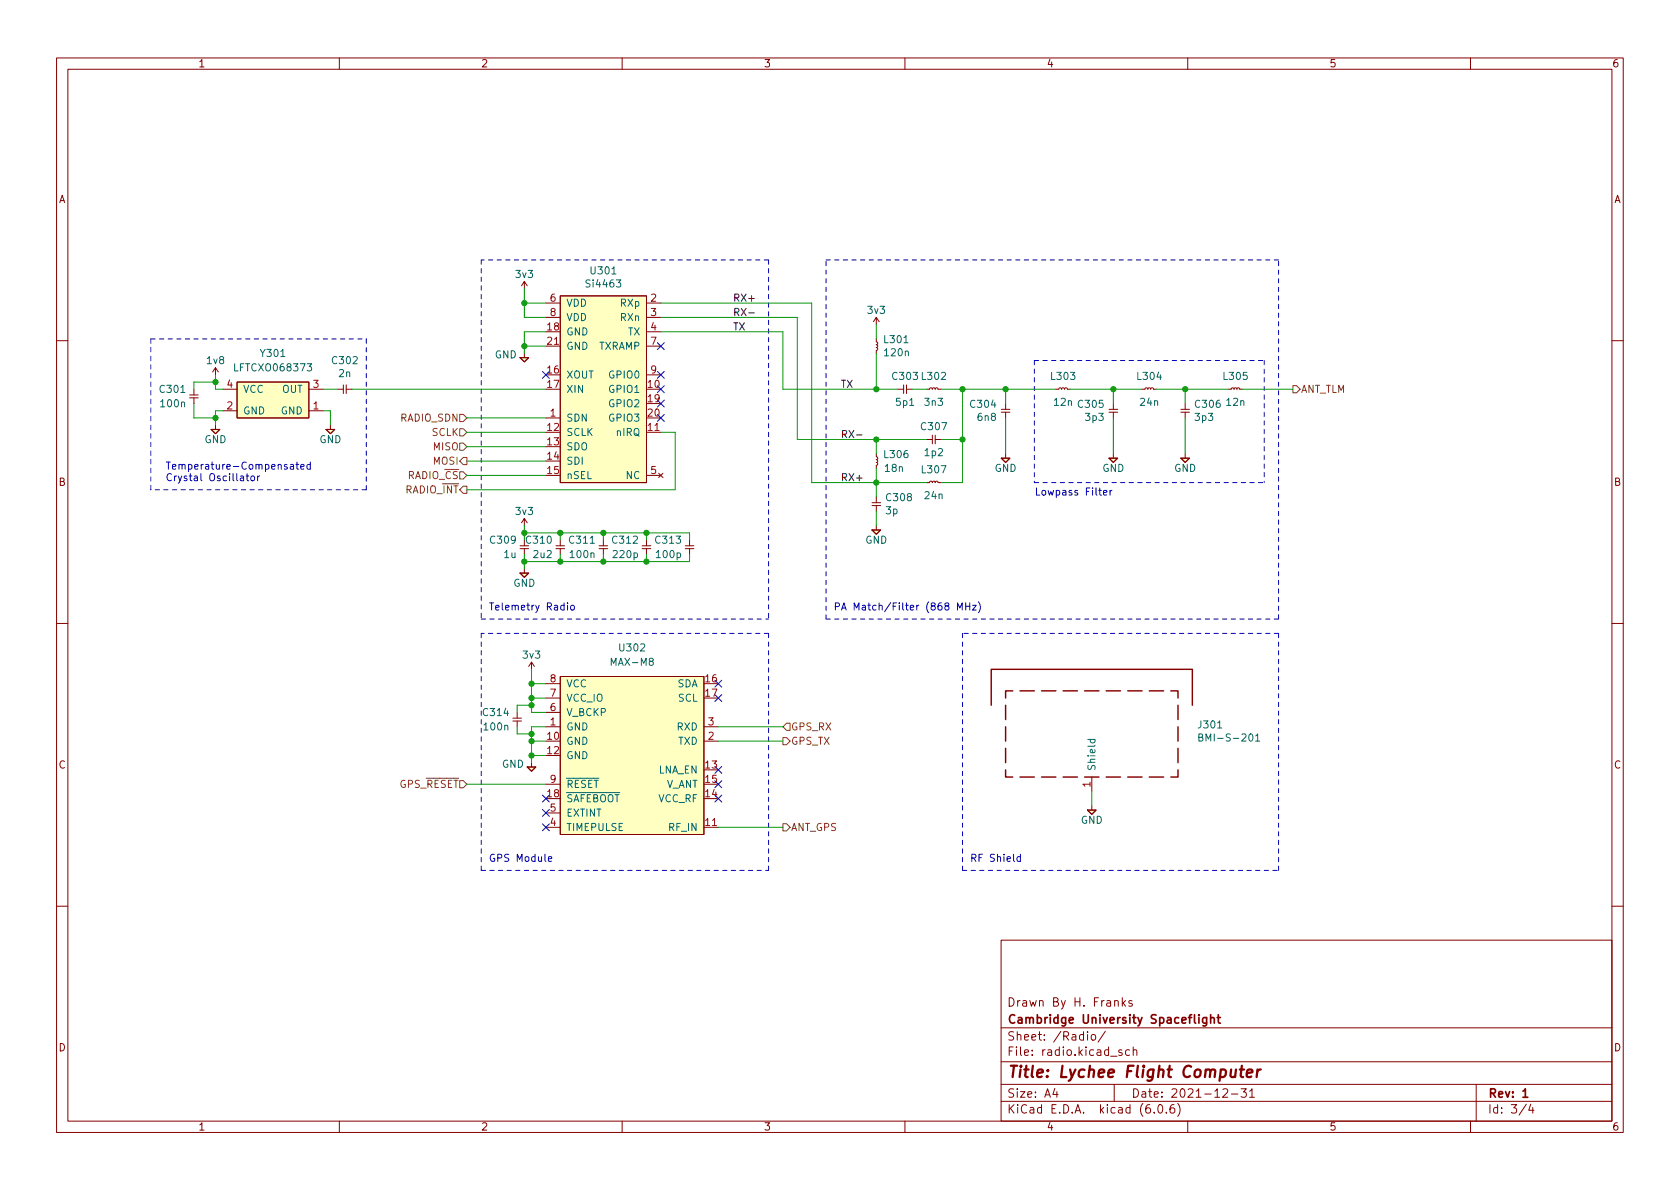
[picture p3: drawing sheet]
<svg xmlns="http://www.w3.org/2000/svg" width="297mm" height="210mm" viewBox="0 0 297 210" stroke-linecap="round" stroke-linejoin="round" font-family="sans-serif">
<g fill="none" stroke="#840000" stroke-width=".18">
<path d="M10 10.2h277v190.1h-277zM12 12.2h273v186.1h-273zM60 10.2v2M110 10.2v2M160 10.2v2M210 10.2v2M260 10.2v2M92.2 50.5l.5-.7v1.2M92.7 49.8l.5 .7M96.5 53.6h2.6M96.5 56.1h2.6M99.1 52.3h15.2v33h-15.2z"/>
<path d="M114.3 53.6h2.5M114.3 56.1h2.5M114.3 58.7h2.5M154.4 56.9l.5-.8v1.3M154.9 59.9v.5l.3 .3-.3 .3 .3 .1-.1 .3-.2 .1 .3 .2-.3 .3v.5M154.9 56.1l.5 .8M10 60.2h2M33.5 69.8h1.6M33.5 70.4h1.6M34.3 68.8v1M34.3 70.4v1M37.3 75.9h1.6l-.8 .8z"/>
<path d="M37.6 65.8l.5-.8v1.3M38.1 65l.5 .8M38.1 75.2v.7M39.4 68.8h2.5M39.4 72.6h2.5M41.9 67.6h12.7v6.3h-12.7zM54.6 68.8h2.5M54.6 72.6h2.5M57.7 75.9h1.5l-.8 .8zM58.4 75.2v.7M59.7 68.8h1M60.7 68.1v1.5"/>
<path d="M61.2 68.8h1M61.2 68.1v1.5M91.9 63.2h1.6l-.8 .8zM92.7 62.5v.7M96.5 73.9h2.6M96.5 61.2h2.6M114.3 76.4h2.5M114.3 61.2h2.5M114.3 66.3h2.5M158.7 68.8h1.1M159.8 68.1v1.5M160.3 68.1v1.5"/>
<path d="M160.3 68.8h1M163.8 68.8h.5l.3-.2 .2 .2 .2-.2h.2l.2 .2 .2-.2 .3 .2h.5M163.8 77.7h1M164.8 77v1.5M165.4 77v1.5M165.4 77.7h1M177 72.4h1.6M177 72.9h1.6M177.8 71.4v1M177.8 72.9v1M186.7 68.8h.5l.3-.2 .2 .2 .2-.2h.2l.1 .2 .3-.2 .2 .2h.5M196.1 72.4h1.5"/>
<path d="M196.1 72.9h1.5M196.8 71.4v1M196.8 72.9v1M201.9 68.8h.5l.3-.2 .2 .2 .2-.2h.2l.2 .2 .2-.2 .3 .2h.5M208.8 72.4h1.5M208.8 72.9h1.5M209.5 71.4v1M209.5 72.9v1M217.2 68.8h.5l.2-.2 .3 .2 .2-.2h.2l.1 .2 .2-.2 .3 .2h.5M285 60.2h2M91.9 96.5h1.6M91.9 97h1.6"/>
<path d="M92.2 92.5l.5-.8v1.3M92.7 91.7l.5 .8M92.7 97v1M98.3 96.5h1.5M98.3 97h1.5M99.1 95.5v1M99.1 97v1M105.9 96.5h1.5M105.9 97h1.5M106.7 95.5v1M106.7 97v1M113.5 96.5h1.6"/>
<path d="M113.5 97h1.6M114.3 95.5v1M114.3 97v1M114.3 84.1h2.5M116.5 83.7l.7 .7M117.2 83.7l-.7 .7M121.2 96.5h1.5M121.2 97h1.5M121.9 95.5v1M121.9 97v1M154.2 93.7h1.5l-.8 .8zM154.2 88.9h1.5"/>
<path d="M154.2 89.4h1.5M154.9 80.3v.5l.3 .2-.3 .3 .3 .1-.1 .3-.2 .1 .3 .2-.3 .3v.5M154.9 87.9v1M154.9 89.4v1M154.9 93v.7M163.8 85.3h.5l.3-.2 .2 .2 .2-.2h.2l.2 .2 .2-.2 .3 .2h.5M177 81h1.6l-.8 .8zM177.8 80.3v.7M196.1 81h1.5l-.8 .8zM196.8 80.3v.7M208.8 81h1.5l-.8 .8zM209.5 80.3v.7"/>
<path d="M10 110.2h2M91.9 101.3h1.6l-.8 .8zM92.7 100.6v.7M93.5 117.9l.5-.8v1.3M94 117.1l.5 .8M99.1 119.6h25.4v28h-25.4zM285 110.2h2M90.7 127.5h1.5M90.7 127h1.5M91.4 126v1M91.4 127.5v1M93.2 135.6h1.5l-.7 .8z"/>
<path d="M94 134.9v.7M96.5 128.5h2.6M96.5 126h2.6M96.5 123.4h2.6M96.5 120.9h2.6M96.5 138.7h2.6M124.5 128.5h2.5M124.5 131.1h2.5M193 137.4v2.5M96.5 146.3h2.6M96.5 143.8h2.6M124.5 146.3h2.5"/>
<path d="M192.3 143.3h1.5l-.8 .7zM193 142.5v.8M10 160.2h2M177 166.3h108v32h-108zM197.1 177.1l.2-.2 .3 .1 .1 .9M198.4 176.4v1.5M198.6 177.4l.4 .5M199 176.9l-.6 .6M200.1 177l-.3-.1-.2 .2v.3l.5 .1v.4h-.5M285 160.2h2M60 198.3v2M110 198.3v2"/>
<path d="M160 198.3v2M177 194.8h108M177 191.8h108M177 187.8h108M177 181.8h108M186.5 192.5l-.4 1h1M186.9 193v1M192.3 182.4v.2M192.3 182.9v1M193 183.1l.2-.2 .4 .2 .1 .5-.1 .3h-.4l-.2-.1zM195.4 182.4l-1.3 1.9M197 191.8v3"/>
<path d="M198.4 185.7l-.4-.1-.2 .2 .1 .3 .5 .1v.4h-.6M199.7 185.7l-.4-.1-.3 .3v.4l.1 .3h.6M200.4 185.8l.2-.2 .3 .1 .1 .9M200.4 185.1v1.5M204.1 196.7v.1M204.9 195.4l.2-.1a.81 .81 0 0 1 .6 .7 .81 .81 0 0 1-.3 .8h-.2a.81 .81 0 0 1-.6-.6 .81 .81 0 0 1 .3-.8zM206.2 196.7v.1M207.6 195.3a.59 .59 0 0 0-.7 .7v.5l.1 .3h.4l.2-.1 .1-.5-.1-.2-.5-.1-.2 .3M208.2 195.1a1.72 1.72 0 0 1 0 2.3M210 198.3v2M216.2 192.7l.6-.2 .2 .2 .1 .3-1 1h1M217.7 193.5h1.2"/>
<path d="M219.4 192.5h1l-.5 .6 .4 .1v.7l-.2 .1h-.5l-.2-.1M220.9 193l.5-.5v1.5M220.9 194h.9M260 198.3v2M261 191.8v6.5M269.9 195.3l-1.3 1.9M270.6 195.3l-.3 1h.9M271 195.8v1"/>
</g>
<path d="M213.3 179.9v1.2l-.2 .3h-.4M214.1 179.4v1.5M215.2 179.9h.6M215.4 179.4v1.3l.4 .2M213.3 180l-.4-.1-.3 .3v.4l.2 .3h.5M214.1 180.1l.2-.2 .3 .1 .1 .9M269.3 193l.4-.5v1.5M269.3 194h.8" fill="none" stroke="#840000" stroke-width=".3"/>
<path d="M219.2 189.1h.8M219.6 188.5l-.2 1.7v.2l.4 .1M220.5 189.8l.9-.2v-.4l-.6-.1-.3 .3v1l.2 .1 .5-.1M222.3 189.1l-.1 1.4M222.9 189.1l-.4 .1-.2 .3" fill="none" stroke="#840000" stroke-width=".4"/>
<g fill="#ffffc2" stroke="#ffffc2" stroke-width=".18">
<path d="M177 81h1.6l-.8 .8z"/>
<path d="M99.1 119.6h25.4v28h-25.4z"/>
<path d="M91.9 63.2h1.6l-.8 .8z"/>
<path d="M208.8 81h1.5l-.8 .8z"/>
<path d="M154.2 93.7h1.5l-.8 .8z"/>
<path d="M196.1 81h1.5l-.8 .8z"/>
<path d="M93.2 135.6h1.5l-.7 .8z"/>
<path d="M41.9 67.6h12.7v6.3h-12.7z"/>
<path d="M57.7 75.9h1.5l-.8 .8z"/>
<path d="M37.3 75.9h1.6l-.8 .8z"/>
<path d="M192.3 143.3h1.5l-.8 .7z"/>
<path d="M99.1 52.3h15.2v33h-15.2z"/>
<path d="M91.9 101.3h1.6l-.8 .8z"/>
</g>
<g fill="none" stroke="#840000" stroke-width=".25">
<path d="M175.3 124.7v-6.3h35.5v6.3M177.8 136.1v1.3h1.3M177.8 124.7v2.5M177.8 128.5v2.6M177.8 132.3v2.6M179.1 122.2h-1.3v1.2M180.3 122.2h2.6M180.3 137.4h2.6M184.1 122.2h2.6M184.1 137.4h2.6M188 122.2h2.5M188 137.4h2.5"/>
<path d="M191.8 122.2h2.5M191.8 137.4h2.5M195.6 122.2h2.5M195.6 137.4h2.5M199.4 122.2h2.5M199.4 137.4h2.5M203.2 122.2h2.5M203.2 137.4h2.5M207 122.2h1.3v1.2M208.3 136.1v1.3h-1.3M208.3 124.7v2.5M208.3 128.5v2.6"/>
<path d="M208.3 132.3v2.6"/>
</g>
<path d="M192.3 130.8h1.3M192.8 130.8v.3l.2 .3 .6-.2v-.4M212 130.4l.5-.1 .1-.2v-.2l-.6-.1v1.2h.4l.2-.1 .1-.3-.3-.2M222 130.1l.4-.3v1.2M222 131h.7" fill="none" stroke="#006464" stroke-width=".18"/>
<path d="M81.3 75.8h.6l.6 .6-.6 .7h-.6zM81.3 78.4h.6l.6 .6-.6 .6h-.6zM81.3 73.3h.6l.6 .6-.6 .6h-.6zM228.6 68.2h.6l.7 .6-.7 .7h-.6zM81.3 83.4h.6l.6 .7-.6 .6h-.6zM81.9 80.9h.6v1.3h-.6l-.6-.7zM81.9 86h.6v1.2h-.6l-.6-.6zM138.4 130.4h.7l.6 .7-.6 .6h-.7zM139.1 127.9h.6v1.3h-.6l-.7-.7zM138.4 145.7h.7l.6 .6-.6 .6h-.7z" fill="none" stroke="#725600" stroke-width=".18"/>
<path d="M132.4 55.3h1M151.4 76.9h1" fill="none" stroke="#0f0f0f" stroke-width=".18"/>
<g fill="none" stroke="#0000c2" stroke-width=".18">
<path d="M43.5 84.2h.5M43.7 83.7v1.1l.3 .2M44.5 84.2h.3l.2 .2v.4l-.2 .2h-.3l-.2-.2zM45.6 84.2v.8M45.9 84.2l-.3 .2M51.4 82.2h.4l.1 .8M51.9 82.4l-.4 .1-.2 .2 .2 .3 .4-.1M52.3 82.1h.5M52.5 81.7v1.1l.3 .2M53.2 82.5l.6-.1-.1-.2-.3-.1-.2 .2v.6h.5M54.9 82.2l-.4-.1-.2 .3 .1 .5h.5M54.9 81.7v1.3"/>
<path d="M195.1 87.1l.6-.1v-.2l-.4-.1-.2 .2 .1 .6h.5M196.3 86.7v.9M196.6 86.7l-.3 .3M100.3 106.6v.1M100.3 107v.9M101 107.1l.3-.1 .3 .3v.3l-.3 .3-.3-.1-.1-.2zM169.3 107.9v-1.3l.4 .9 .4-.9v1.3M170.7 106.6v1.3M170.7 107.2h.8M171.5 106.6v1.3M171.9 107h.7l-.7 .9h.7M173 106.4a1.46 1.46 0 0 1 0 2"/>
<path d="M97 151.9l.6-.1-.1-.3h-.4l-.1 .2v.6h.5M180.4 151.5h-.3l-.3 .2 .1 .6h.5M180.4 151.1v1.2"/>
</g>
<g fill="none" stroke="#0000c2" stroke-width=".18" stroke-dasharray=".8 .8">
<path d="M26.7 59.9h38.1M64.8 59.9v26.7M85.1 46v63.5M135.9 46h-50.8M135.9 46v63.5M146 46h80.1M182.9 63.7h40.6M182.9 63.7v21.6M223.5 63.7v21.6M26.7 86.6v-26.7M64.8 86.6h-38.1M182.9 85.3h40.6"/>
<path d="M85.1 109.5h50.8M85.1 112v41.9M135.9 112v41.9M135.9 112h-50.8M146 109.5v-63.5M146 109.5h80.1M170.2 112v41.9M226.1 112h-55.9M226.1 109.5v-63.5M85.1 153.9h50.8M170.2 153.9h55.9M226.1 153.9v-41.9"/>
</g>
<g fill="none" stroke="#009600" stroke-width=".18">
<path d="M92.7 51v5.1h3.8M92.7 53.6h3.8M96.5 58.7h-3.8v3.8M116.8 53.6h26.7v31.7h20.3M116.8 56.1h24.2v21.6h22.8M116.8 58.7h21.6v10.1h20.3M154.9 57.4v2.5M34.3 71.4v2.5h3.8M38.1 66.3v2.5h1.3M38.1 67.6h-3.8v1.2M39.4 72.6h-1.3v2.6M57.1 68.8h2.6"/>
<path d="M57.1 72.6h1.3v2.6M62.2 68.8h34.3M82.5 73.9h14M82.5 79h14M82.5 76.4h14M92.7 61.2h3.8M116.8 76.4h2.6v10.2h-36.9M154.9 62.5v6.3M154.9 77.7v2.6M161.3 68.8h2.5M166.4 68.8h20.3M166.4 77.7h3.8"/>
<path d="M170.2 68.8v16.5h-3.8M177.8 68.8v2.6M177.8 73.9v6.4M189.2 68.8h12.7M196.8 68.8v2.6M196.8 73.9v6.4M204.5 68.8h12.7M209.5 68.8v2.6M209.5 73.9v6.4M219.7 68.8h8.9M82.5 84.1h14M82.5 81.5h14"/>
<path d="M92.7 93v1.2h29.2v1.3M92.7 98v2.6M99.1 94.2v1.3M99.1 98v1.3M106.7 94.2v1.3M106.7 98v1.3M114.3 94.2v1.3M114.3 98v1.3M121.9 98v1.3h-29.2M154.9 82.8v5.1M154.9 90.4v2.6M94 118.4v7.6h2.5"/>
<path d="M82.5 138.7h14M91.4 128.5v1.3h2.6M94 124.7h-2.6v1.3M94 123.4h2.5M94 120.9h2.5M94 131.1h2.5M94 133.6h2.5M96.5 128.5h-2.5v6.4M127 128.5h11.4M127 131.1h11.4M193 139.9v2.6M127 146.3h11.4"/>
</g>
<g fill="none" stroke="#000084" stroke-width=".18">
<path d="M95.9 65.7l1.2 1.2M97.1 65.7l-1.2 1.2M116.2 68.2l1.2 1.2M116.2 60.6l1.2 1.2M116.2 65.7l1.2 1.2M116.2 70.8l1.2 1.2M116.2 73.3l1.2 1.2M117.4 68.2l-1.2 1.2M117.4 60.6l-1.2 1.2M117.4 65.7l-1.2 1.2M117.4 70.8l-1.2 1.2M117.4 73.3l-1.2 1.2"/>
<path d="M126.4 135.5l1.2 1.2M126.4 120.3l1.2 1.2M126.4 138.1l1.2 1.2M126.4 122.8l1.2 1.2M127.6 135.5l-1.2 1.2M127.6 120.3l-1.2 1.2M127.6 138.1l-1.2 1.2M127.6 122.8l-1.2 1.2M95.9 143.1l1.2 1.3M95.9 140.6l1.2 1.2M95.9 145.7l1.2 1.2M97.1 143.1l-1.2 1.3"/>
<path d="M97.1 140.6l-1.2 1.2M97.1 145.7l-1.2 1.2M126.4 140.6l1.2 1.2M127.6 140.6l-1.2 1.2"/>
</g>
<g fill="#009600" stroke="#009600" stroke-width=".18">
<circle cx="94" cy="131.1" r=".46"/>
<circle cx="94" cy="129.8" r=".46"/>
<circle cx="94" cy="133.6" r=".46"/>
<circle cx="154.9" cy="85.3" r=".46"/>
<circle cx="154.9" cy="77.7" r=".46"/>
<circle cx="114.3" cy="94.2" r=".46"/>
<circle cx="92.7" cy="53.6" r=".46"/>
<circle cx="106.7" cy="99.3" r=".46"/>
<circle cx="106.7" cy="94.2" r=".46"/>
<circle cx="92.7" cy="99.3" r=".46"/>
<circle cx="94" cy="124.7" r=".46"/>
<circle cx="99.1" cy="99.3" r=".46"/>
<circle cx="114.3" cy="99.3" r=".46"/>
<circle cx="94" cy="123.4" r=".46"/>
<circle cx="94" cy="120.9" r=".46"/>
<circle cx="177.8" cy="68.8" r=".46"/>
<circle cx="170.2" cy="68.8" r=".46"/>
<circle cx="170.2" cy="77.7" r=".46"/>
<circle cx="154.9" cy="68.8" r=".46"/>
<circle cx="99.1" cy="94.2" r=".46"/>
<circle cx="92.7" cy="94.2" r=".46"/>
<circle cx="38.1" cy="67.6" r=".46"/>
<circle cx="92.7" cy="61.2" r=".46"/>
<circle cx="38.1" cy="73.9" r=".46"/>
<circle cx="209.5" cy="68.8" r=".46"/>
<circle cx="196.8" cy="68.8" r=".46"/>
</g>
<text font-size="2.8" fill="#840000" x="178" y="190.6">Title: Lychee Flight Computer</text>
<g font-size="2.1" fill="#840000">
<text x="178" y="178">Drawn By H. Franks</text>
<text x="178" y="184">Sheet: /Radio/</text>
<text x="178" y="181">Cambridge University Spaceflight</text>
<text x="178" y="186.7">File: radio.kicad_sch</text>
<text x="178" y="196.9">KiCad E.D.A. kicad (6.0.6)</text>
<text x="178" y="194.1">Size: A4</text>
<text x="200" y="194.1">Date: 2021-12-31</text>
<text x="263" y="194.1">Rev: 1</text>
<text x="263" y="196.9">Id: 3/4</text>
</g>
<g font-size="1.8" fill="#840000">
<text x="35" y="11.9">1</text>
<text x="85" y="11.9">2</text>
<text x="135" y="11.9">3</text>
<text x="185" y="11.9">4</text>
<text x="235" y="11.9">5</text>
<text x="285" y="11.9">6</text>
<text x="10.3" y="35.9">A</text>
<text x="285.3" y="35.9">A</text>
<text x="10.3" y="85.9">B</text>
<text x="285.3" y="85.9">B</text>
<text x="10.3" y="135.9">C</text>
<text x="285.3" y="135.9">C</text>
<text x="10.3" y="185.9">D</text>
<text x="285.3" y="185.9">D</text>
<text x="35" y="199.9">1</text>
<text x="85" y="199.9">2</text>
<text x="135" y="199.9">3</text>
<text x="185" y="199.9">4</text>
<text x="235" y="199.9">5</text>
<text x="285" y="199.9">6</text>
</g>
<g font-size="1.8" fill="#006464">
<text x="91.2" y="49.1">3v3</text>
<text x="103.9" y="50.8">Si4463</text>
<text x="104.6" y="48.5">U301</text>
<text x="100.1" y="59.3">GND</text>
<text x="100.1" y="54.2">VDD</text>
<text x="100.1" y="56.8">VDD</text>
<text x="109.7" y="54.2">RXp</text>
<text x="109.7" y="56.8">RXn</text>
<text x="111" y="59.3">TX</text>
<text x="153.5" y="55.5">3v3</text>
<text x="36.6" y="64.4">1v8</text>
<text x="41.8" y="65.7">LFTCXO068373</text>
<text x="46.2" y="63.1">Y301</text>
<text x="58.8" y="64.4">C302</text>
<text x="87.5" y="63.4">GND</text>
<text x="100.1" y="61.8">GND</text>
<text x="105.8" y="61.8">TXRAMP</text>
<text x="156.4" y="60.7">L301</text>
<text x="156.5" y="63">120n</text>
<text x="28.4" y="69.5">C301</text>
<text x="42.9" y="69.5">VCC</text>
<text x="49.9" y="69.5">OUT</text>
<text x="59.9" y="66.7">2n</text>
<text x="100.1" y="66.9">XOUT</text>
<text x="100.1" y="69.5">XIN</text>
<text x="107.9" y="69.5">GPIO1</text>
<text x="107.9" y="66.9">GPIO0</text>
<text x="157.9" y="67.2">C303 L302</text>
<text x="158.5" y="71.8">5p1</text>
<text x="163.6" y="71.8">3n3</text>
<text x="185.9" y="67.2">L303</text>
<text x="186.4" y="71.8">12n</text>
<text x="201.2" y="67.2">L304</text>
<text x="201.7" y="71.8">24n</text>
<text x="216.4" y="67.2">L305</text>
<text x="216.9" y="71.8">12n</text>
<text x="28.5" y="72">100n</text>
<text x="42.9" y="73.3">GND</text>
<text x="49.7" y="73.3">GND</text>
<text x="100.1" y="74.5">SDN</text>
<text x="100.1" y="77.1">SCLK</text>
<text x="107.9" y="72">GPIO2</text>
<text x="107.9" y="74.5">GPIO3</text>
<text x="109.1" y="77.1">nIRQ</text>
<text x="163" y="76.1">C307</text>
<text x="171.7" y="72.1">C304</text>
<text x="172.9" y="74.4">6n8</text>
<text x="190.7" y="72.1">C305</text>
<text x="192" y="74.4">3p3</text>
<text x="211.4" y="74.4">3p3</text>
<text x="211.4" y="72.1">C306</text>
<text x="36.1" y="78.4">GND</text>
<text x="56.5" y="78.4">GND</text>
<text x="100.1" y="79.6">SDO</text>
<text x="100.1" y="82.2">SDI</text>
<text x="156.4" y="81">L306</text>
<text x="156.5" y="83.4">18n</text>
<text x="163.1" y="83.7">L307</text>
<text x="163.6" y="80.6">1p2</text>
<text x="175.8" y="83.4">GND</text>
<text x="194.9" y="83.4">GND</text>
<text x="207.6" y="83.4">GND</text>
<text x="100.1" y="84.7">nSEL</text>
<text x="110.7" y="84.7">NC</text>
<text x="156.8" y="88.6">C308</text>
<text x="163.6" y="88.3">24n</text>
<text x="91.2" y="91.1">3v3</text>
<text x="156.6" y="90.9">3p</text>
<text x="86.8" y="96.1">C309</text>
<text x="89.1" y="98.7">1u</text>
<text x="94.4" y="98.7">2u2</text>
<text x="100.8" y="96.1">C311</text>
<text x="100.9" y="98.7">100n</text>
<text x="108.4" y="96.1">C312</text>
<text x="108.5" y="98.7">220p</text>
<text x="116" y="96.1">C313</text>
<text x="116.2" y="98.7">100p</text>
<text x="153" y="96.1">GND</text>
<text x="90.7" y="103.8">GND</text>
<text x="92.5" y="116.5">3v3</text>
<text x="108.3" y="117.7">MAX-M8</text>
<text x="109.6" y="115.2">U302</text>
<text x="100.1" y="124.1">VCC_IO</text>
<text x="100.1" y="121.5">VCC</text>
<text x="119.7" y="121.5">SDA</text>
<text x="119.9" y="124.1">SCL</text>
<text x="85.5" y="126.6">C314</text>
<text x="85.7" y="129.2">100n</text>
<text x="100.1" y="129.2">GND</text>
<text x="100.1" y="131.7">GND</text>
<text x="100.1" y="126.6">V_BCKP</text>
<text x="119.7" y="129.2">RXD</text>
<text x="119.9" y="131.7">TXD</text>
<text x="212" y="128.8">J301</text>
<text x="213" y="131.1">BMI-S-201</text>
<text x="88.7" y="135.8">GND</text>
<text x="100.1" y="134.2">GND</text>
<text x="116.4" y="136.8">LNA_EN</text>
<text x="193.7" y="136.4" transform="rotate(-90 193.7 136.4)">Shield</text>
<text x="100.1" y="141.9">~{SAFEBOOT}</text>
<text x="100.1" y="139.3">~{RESET}</text>
<text x="116.4" y="141.9">VCC_RF</text>
<text x="117.6" y="139.3">V_ANT</text>
<text x="100.1" y="146.9">TIMEPULSE</text>
<text x="100.1" y="144.4">EXTINT</text>
<text x="118.3" y="146.9">RF_IN</text>
<text x="191.1" y="145.7">GND</text>
</g>
<g font-size="1.8" fill="#a90000">
<text x="97.3" y="53.3">6</text>
<text x="115.1" y="53.3">2</text>
<text x="96.8" y="58.4">18</text>
<text x="97.3" y="55.9">8</text>
<text x="115.1" y="55.9">3</text>
<text x="115.1" y="58.4">4</text>
<text x="96.8" y="61">21</text>
<text x="115.1" y="61">7</text>
<text x="40.1" y="68.6">4</text>
<text x="55.4" y="68.6">3</text>
<text x="96.8" y="66">16</text>
<text x="96.8" y="68.6">17</text>
<text x="114.6" y="68.6">10</text>
<text x="114.6" y="71.1">19</text>
<text x="115.1" y="66">9</text>
<text x="40.1" y="72.4">2</text>
<text x="55.4" y="72.4">1</text>
<text x="96.8" y="76.2">12</text>
<text x="97.3" y="73.7">1</text>
<text x="114.6" y="76.2">11</text>
<text x="114.6" y="73.7">20</text>
<text x="96.8" y="78.7">13</text>
<text x="96.8" y="81.3">14</text>
<text x="96.8" y="83.8">15</text>
<text x="115.1" y="83.8">5</text>
<text x="97.3" y="125.7">6</text>
<text x="97.3" y="123.2">7</text>
<text x="97.3" y="120.6">8</text>
<text x="124.7" y="120.6">16</text>
<text x="124.7" y="123.2">17</text>
<text x="96.8" y="130.8">10</text>
<text x="97.3" y="128.3">1</text>
<text x="125.2" y="130.8">2</text>
<text x="125.2" y="128.3">3</text>
<text x="96.8" y="133.3">12</text>
<text x="124.7" y="135.9">13</text>
<text x="96.8" y="141">18</text>
<text x="97.3" y="143.5">5</text>
<text x="97.3" y="138.4">9</text>
<text x="124.7" y="141">14</text>
<text x="124.7" y="138.4">15</text>
<text x="192.8" y="139.2" transform="rotate(-90 192.8 139.2)">1</text>
<text x="97.3" y="146">4</text>
<text x="124.7" y="146">11</text>
</g>
<g font-size="1.8" fill="#0f0f0f">
<text x="129.5" y="53.3">RX+</text>
<text x="129.5" y="55.9">RX-</text>
<text x="129.5" y="58.4">TX</text>
<text x="148.6" y="68.6">TX</text>
<text x="148.6" y="77.5">RX-</text>
<text x="148.6" y="85.1">RX+</text>
</g>
<g font-size="1.8" fill="#725600">
<text x="230" y="69.5">ANT_TLM</text>
<text x="70.8" y="74.5">RADIO_SDN</text>
<text x="76.4" y="77.1">SCLK</text>
<text x="76.7" y="82.2">MOSI</text>
<text x="76.7" y="79.6">MISO</text>
<text x="70.3" y="87.2">RADIO_~{INT}</text>
<text x="70.7" y="84.7">RADIO_~{CS}</text>
<text x="139.8" y="129.2">GPS_RX</text>
<text x="139.8" y="131.7">GPS_TX</text>
<text x="69.2" y="139.3">GPS_~{RESET}</text>
<text x="139.8" y="146.9">ANT_GPS</text>
</g>
<g font-size="1.8" fill="#0000c2">
<text x="29.2" y="83">Temperature-Compensated</text>
<text x="29.2" y="85.1">Crystal Oscillator</text>
<text x="182.9" y="87.6">Lowpass Filter</text>
<text x="86.4" y="107.9">Telemetry Radio</text>
<text x="147.3" y="107.9">PA Match/Filter (868 MHz)</text>
<text x="86.4" y="152.4">GPS Module</text>
<text x="171.4" y="152.4">RF Shield</text>
</g>
<text font-size="1.8" fill="#009600" x="93.1" y="96.1">C310</text>
</svg>
